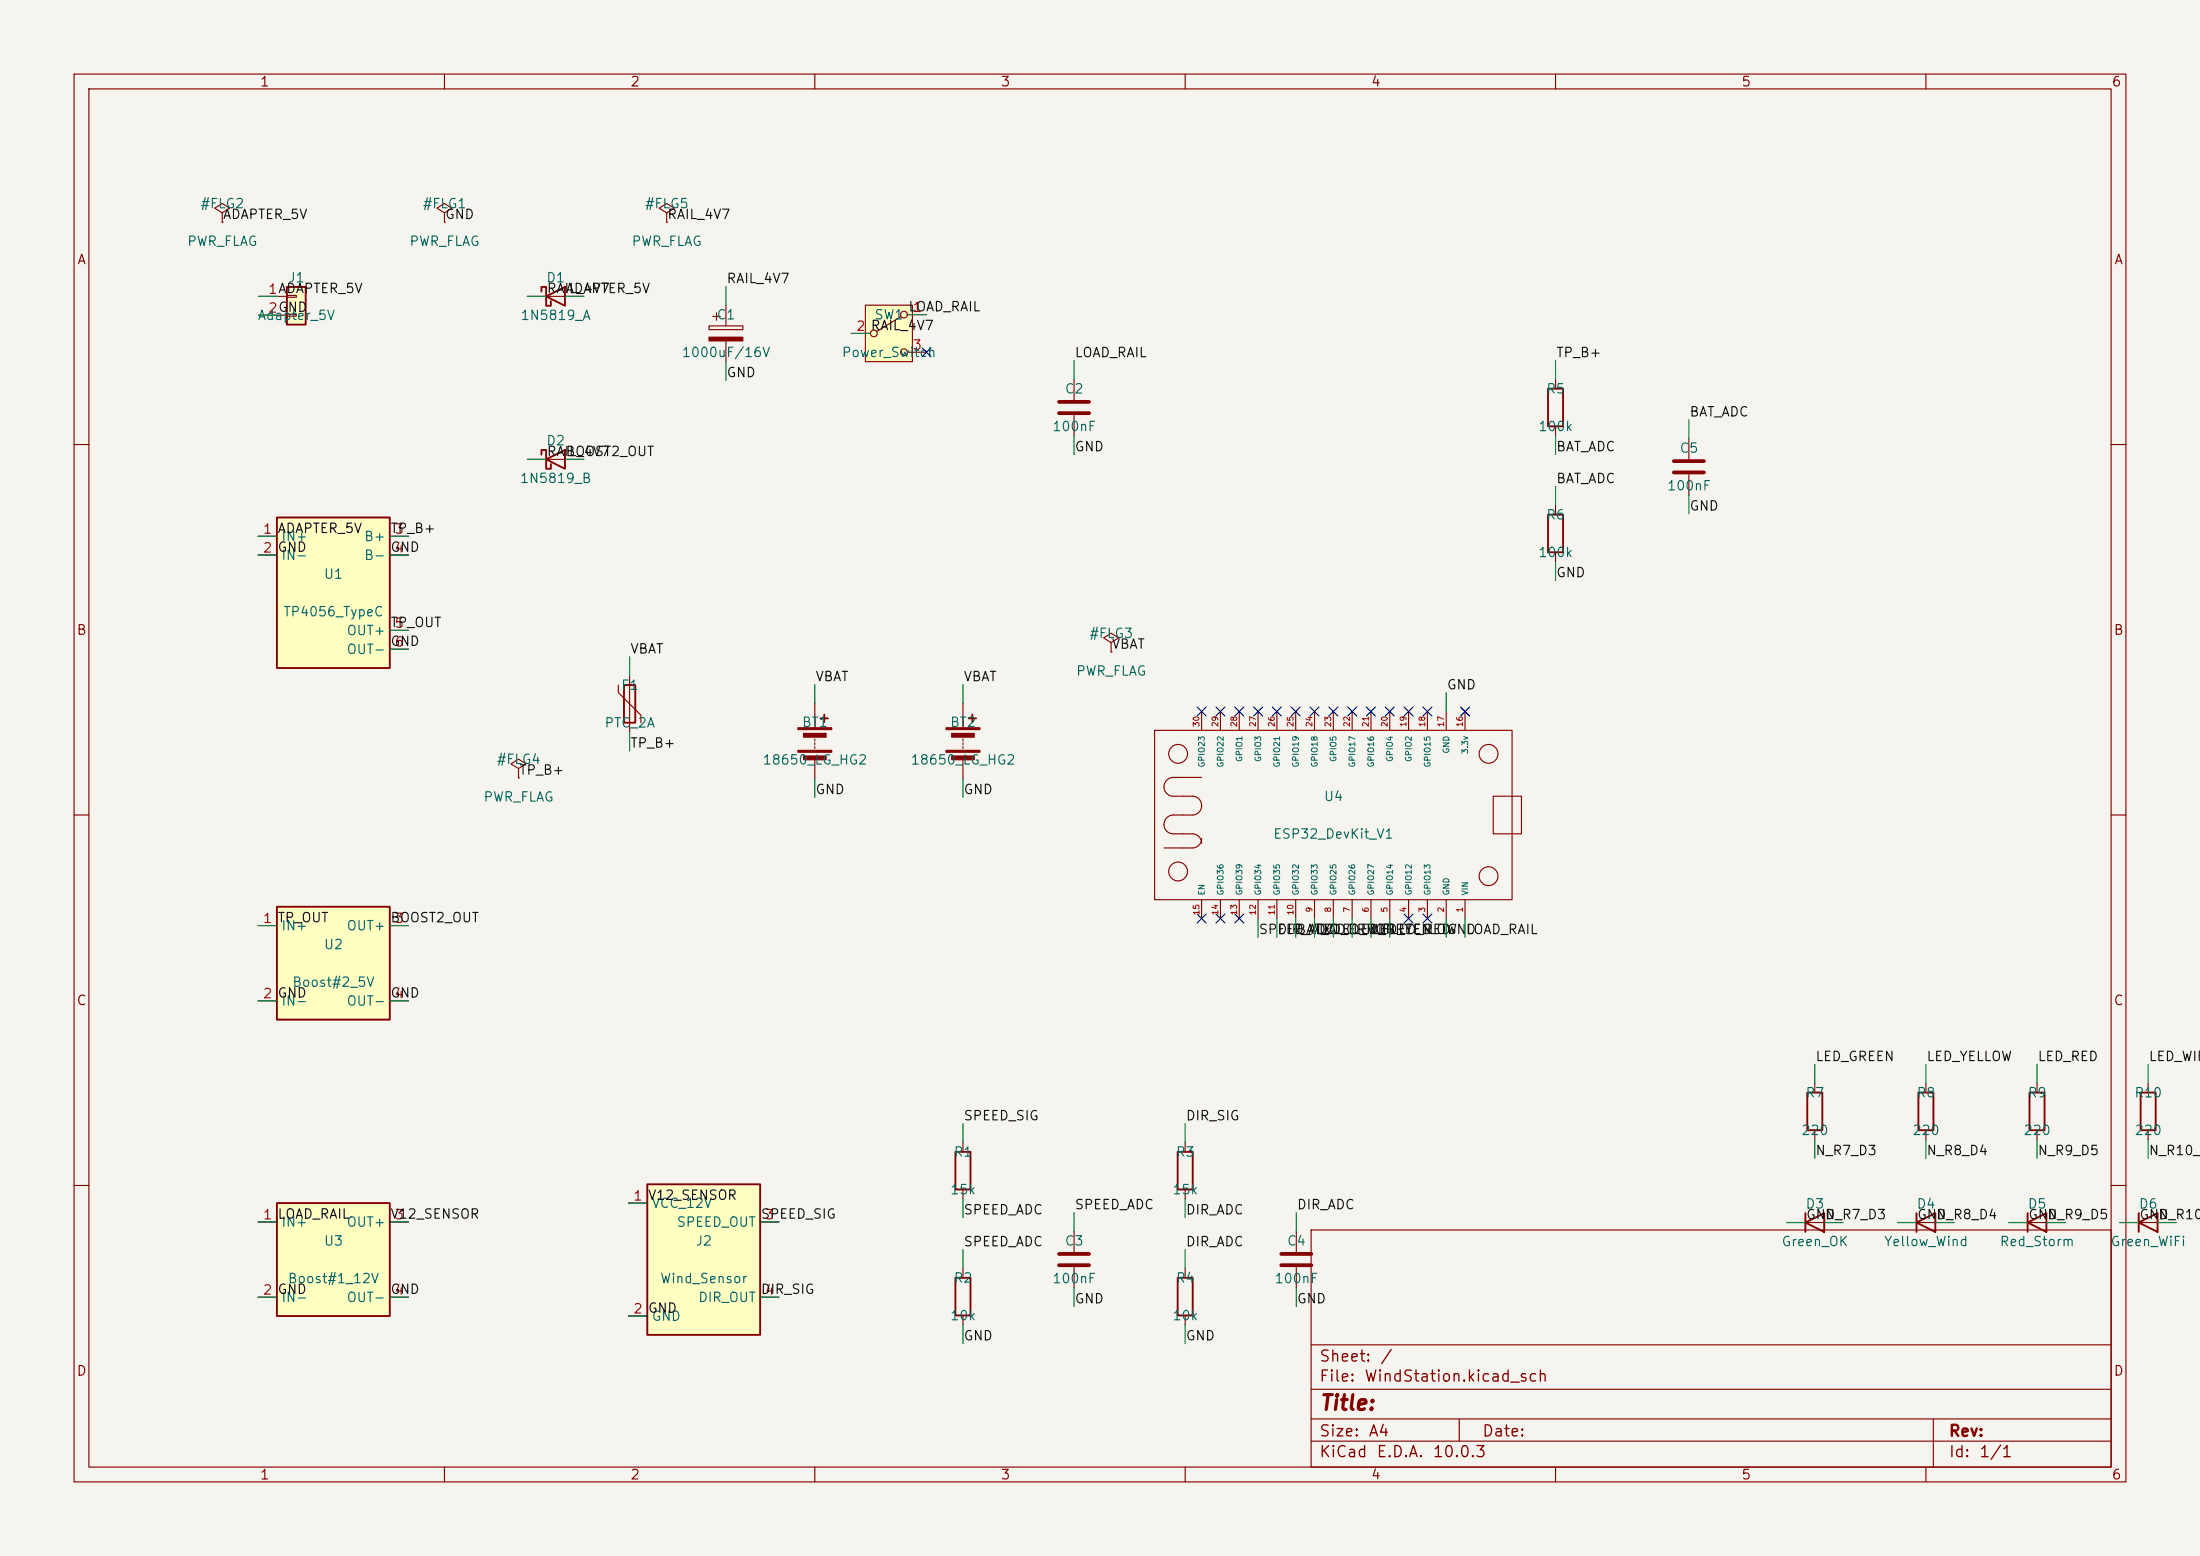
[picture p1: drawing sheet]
<svg xmlns="http://www.w3.org/2000/svg" width="297mm" height="210mm" viewBox="0 0 297 210" stroke-linecap="round" stroke-linejoin="round" font-family="sans-serif">
<path d="M0 0h297v210h-297z" fill="#f5f4ef" stroke="#f5f4ef" stroke-width=".14"/>
<g fill="none" stroke="#840000" stroke-width=".15">
<path d="M10 10h277v190h-277zM12 12h273v186h-273zM60 10v2M110 10v2M160 10v2M210 10v2M260 10v2M30 28.7l1-.6-1-.6-1 .6 1 .6v1.3M30 30h.1M10 60h2M285 60h2M10 110h2"/>
<path d="M285 110h2M10 160h2M177 166h108v32h-108zM285 160h2M60 198v2M110 198v2M160 198v2M177 194.5h108M177 191.5h108M177 187.5h108M177 181.5h108M197 191.5v3"/>
<path d="M210 198v2M260 198v2M261 191.5v6.5"/>
</g>
<path d="M116.8 41.2h6.4v7.6h-6.4z" fill="#ffffc2"/>
<g fill="none" stroke="#840000" stroke-width=".15">
<path d="M114.9 45h2.6M116.8 41.2h6.4v7.6h-6.4zM121.7 42.7l-3.4 2M122.5 42.5h2.6M122.5 47.5h2.6"/>
<circle cx="118" cy="45" r=".46"/>
<circle cx="122" cy="42.5" r=".46"/>
<circle cx="122" cy="47.5" r=".46"/>
</g>
<path d="M37.4 122.4h15.2v15.2h-15.2z" fill="#ffffc2"/>
<path d="M84.2 92.5h1.6v5h-1.6zM37.4 122.4h15.2v15.2h-15.2zM159 155.5h2v5h-2zM129 172.5h2v5h-2z" fill="none" stroke="#840000" stroke-width=".25"/>
<g fill="none" stroke="#840000" stroke-width=".15">
<path d="M90 28.7l1-.6-1-.6-1 .6 1 .6v1.3M90 30h.1M95.7 44h4.6v.5h-4.6zM96.2 42.7h1M96.7 42.2v1M98 41.2v2.8M98 46v2.8M145 51.2v2.8M145 56v2.8M83.5 92.5v1l3 3v1M85 91.2v7.6M70 103.7l1-.6-1-.6-1 .6 1 .6v1.3"/>
<path d="M70 105h.1M34.8 124.9h2.6M34.8 135.1h2.6M52.6 124.9h2.6M52.6 135.1h2.6M160 154.2v1.3M130 171.2v1.3M130 177.5v1.3M160 160.5v1.3"/>
</g>
<path d="M95.7 45.5h4.6v.5h-4.6z" fill="#840000" stroke="#840000" stroke-width=".15"/>
<path d="M143 54.2h4M143 55.8h4" fill="none" stroke="#840000" stroke-width=".51"/>
<path d="M38.7 38.7h2.6v5.1h-2.6z" fill="#ffffc2"/>
<path d="M38.7 38.7h2.6v5.1h-2.6zM159 172.5h2v5h-2z" fill="none" stroke="#840000" stroke-width=".25"/>
<path d="M38.7 39.9h1.3v.2h-1.3zM34.9 40h3.8M34.9 42.5h3.8M38.7 42.4h1.3v.3h-1.3zM160 171.2v1.3M160 177.5v1.3" fill="none" stroke="#840000" stroke-width=".15"/>
<path d="M37.4 162.4h15.2v15.2h-15.2z" fill="#ffffc2"/>
<path d="M73.1 61.4v-.7h.6v2.6h.7v-.7M73.7 62l2.6-1.3v2.6zM110.8 97h1M111.3 96.4v1.1M130.8 97h1M131.3 96.4v1.1M37.4 162.4h15.2v15.2h-15.2z" fill="none" stroke="#840000" stroke-width=".25"/>
<g fill="none" stroke="#840000" stroke-width=".15">
<path d="M60 28.7l1-.6-1-.6-1 .6 1 .6v1.3M60 30h.1M71.2 62h7.6M110 94.9v3.3M110 99.7v.3M130 94.9v3.3M130 99.7v.3M110 100.3v.2M110 100.8v.2M110 102.5v2.6M130 100.3v.2M130 100.8v.2"/>
<path d="M130 102.5v2.6M34.8 164.9h2.6M34.8 175.1h2.6M52.6 164.9h2.6M52.6 175.1h2.6M145 166.2v2.8M145 171v2.8"/>
</g>
<path d="M143 169.2h4M143 170.8h4" fill="none" stroke="#840000" stroke-width=".51"/>
<g fill="#840000" stroke="#840000" stroke-width=".15">
<path d="M107.7 98.2h4.6v.3h-4.6z"/>
<path d="M107.7 101.3h4.6v.2h-4.6z"/>
<path d="M108.5 99h3v.5h-3z"/>
<path d="M108.5 102h3v.5h-3z"/>
<path d="M127.7 98.2h4.6v.3h-4.6z"/>
<path d="M127.7 101.3h4.6v.2h-4.6z"/>
<path d="M128.5 99h3v.5h-3z"/>
<path d="M128.5 102h3v.5h-3z"/>
</g>
<path d="M37.4 69.8h15.2v20.4h-15.2z" fill="#ffffc2"/>
<path d="M37.4 69.8h15.2v20.4h-15.2zM129 155.5h2v5h-2z" fill="none" stroke="#840000" stroke-width=".25"/>
<path d="M34.8 72.4h2.6M34.8 74.9h2.6M52.6 72.4h2.6M52.6 74.9h2.6M52.6 85.1h2.6M52.6 87.6h2.6M130 154.2v1.3M130 160.5v1.3" fill="none" stroke="#840000" stroke-width=".15"/>
<path d="M87.4 159.8h15.2v20.4h-15.2z" fill="#ffffc2"/>
<g fill="none" stroke="#840000" stroke-width=".25">
<path d="M73.1 39.4v-.7h.6v2.6h.7v-.7M73.7 40l2.6-1.3v2.6zM209 52.5h2v5h-2zM209 69.5h2v5h-2zM87.4 159.8h15.2v20.4h-15.2zM244 147.5h2v5h-2zM259 147.5h2v5h-2zM274 147.5h2v5h-2zM289 147.5h2v5h-2zM243.7 165l2.6-1.3v2.6zM243.7 163.7v2.6M258.7 165l2.6-1.3v2.6z"/>
<path d="M258.7 163.7v2.6M273.7 165l2.6-1.3v2.6zM273.7 163.7v2.6M288.7 165l2.6-1.3v2.6zM288.7 163.7v2.6"/>
</g>
<g fill="none" stroke="#840000" stroke-width=".15">
<path d="M71.2 40h7.6M210 51.2v1.3M210 57.5v1.3M228 59.2v2.8M210 68.2v1.3M210 74.5v1.3M228 64v2.8M150 86.7l1-.6-1-.6-1 .6 1 .6v1.3M150 88h.1M155.9 98.6h48.2v22.8h-48.2zM162.2 96v2.6M164.8 96v2.6"/>
<path d="M167.3 96v2.6M169.8 96v2.6M172.4 96v2.6M174.9 96v2.6M177.5 96v2.6M180 96v2.6M182.5 96v2.6M185.1 96v2.6M187.6 96v2.6M190.2 96v2.6M192.7 96v2.6M195.2 96v2.6"/>
<path d="M197.8 96v2.6M157.1 106.2a1.28 1.28 0 0 0 1.3 1.3M158.4 107.5h2.6a1.27 1.27 0 0 1 1.2 1.2M158.4 112.5h1.3M159.7 112.5h1.3M161 112.5a1.27 1.27 0 0 1 1.2 1.3M162.2 104.9h-3.8a1.27 1.27 0 0 0-1.3 1.3M162.2 108.7a1.27 1.27 0 0 1-1.2 1.3h-2.6a1.27 1.27 0 0 0-1.3 1.3 1.27 1.27 0 0 0 1.3 1.2M162.2 113.2a1.27 1.27 0 0 1-1.2 1.3l-3.9-.1M201.6 107.5h3.8v5h-3.8zM162.2 121.4v2.6M164.8 121.4v2.6"/>
<path d="M167.3 121.4v2.6M169.8 121.4v2.6M172.4 121.4v2.6M174.9 121.4v2.6M177.5 121.4v2.6M180 121.4v2.6M182.5 121.4v2.6M185.1 121.4v2.6M187.6 121.4v2.6M190.2 121.4v2.6M192.7 121.4v2.6M195.2 121.4v2.6"/>
<path d="M197.8 121.4v2.6M245 146.2v1.3M245 152.5v1.3M260 146.2v1.3M260 152.5v1.3M275 146.2v1.3M275 152.5v1.3M290 146.2v1.3M290 152.5v1.3M84.8 162.4h2.6M84.8 177.6h2.6M102.6 164.9h2.6"/>
<path d="M102.6 175.1h2.6M175 166.2v2.8M175 171v2.8M241.2 165h7.6M256.2 165h7.6M271.2 165h7.6M286.2 165h7.6"/>
<circle cx="159" cy="101.7" r="1.27"/>
<circle cx="159" cy="117.6" r="1.27"/>
<circle cx="201" cy="101.7" r="1.27"/>
<circle cx="201" cy="118.3" r="1.27"/>
</g>
<path d="M226 62.2h4M226 63.8h4M173 169.2h4M173 170.8h4" fill="none" stroke="#840000" stroke-width=".51"/>
<g fill="none" stroke="#009600" stroke-width=".15">
<path d="M98 38.7v2.5M34.9 40h2.6M34.9 42.5h2.6M71.2 40h2.5M76.3 40h2.5M98 48.8v2.6M114.9 45h2.6M122.5 42.5h2.6M145 48.7v2.5M145 58.8v2.6M210 48.7v2.5M210 58.8v2.6"/>
<path d="M228 56.7v2.5M34.8 74.9h2.6M34.8 72.4h2.6M52.6 74.9h2.6M52.6 72.4h2.6M71.2 62h2.5M76.3 62h2.5M210 65.7v2.5M210 75.8v2.6M228 66.8v2.6M52.6 87.6h2.6M52.6 85.1h2.6"/>
<path d="M85 88.7v2.5M85 98.8v2.6M110 92.4v2.5M130 92.4v2.5M195.2 93.5v2.5M110 105.1v2.5M130 105.1v2.5M34.8 135.1h2.6M34.8 124.9h2.6M52.6 135.1h2.6M52.6 124.9h2.6M169.8 124v2.5"/>
<path d="M172.4 124v2.5M174.9 124v2.5M177.5 124v2.5M180 124v2.5M182.5 124v2.5M185.1 124v2.5M187.6 124v2.5M195.2 124v2.5M197.8 124v2.5M130 151.7v2.5M160 151.7v2.5M245 143.7v2.5"/>
<path d="M245 153.8v2.6M260 143.7v2.5M260 153.8v2.6M275 143.7v2.5M275 153.8v2.6M290 143.7v2.5M290 153.8v2.6M34.8 164.9h2.6M34.8 175.1h2.6M52.6 164.9h2.6M52.6 175.1h2.6M84.8 177.6h2.6"/>
<path d="M84.8 162.4h2.6M102.6 164.9h2.6M102.6 175.1h2.6M130 161.8v2.6M130 168.7v2.5M130 178.8v2.6M145 163.7v2.5M145 173.8v2.6M160 161.8v2.6M160 168.7v2.5M160 178.8v2.6M175 163.7v2.5"/>
<path d="M175 173.8v2.6M241.2 165h2.5M246.3 165h2.5M256.2 165h2.5M261.3 165h2.5M271.2 165h2.5M276.3 165h2.5M286.2 165h2.5M291.3 165h2.5"/>
</g>
<g fill="none" stroke="#000084" stroke-width=".15">
<path d="M124.5 46.9l1.2 1.2M125.7 46.9l-1.2 1.2M161.6 95.4l1.2 1.2M162.8 95.4l-1.2 1.2M164.2 95.4l1.2 1.2M165.4 95.4l-1.2 1.2M166.7 95.4l1.2 1.2M167.9 95.4l-1.2 1.2M169.2 95.4l1.2 1.2M170.4 95.4l-1.2 1.2M171.8 95.4l1.2 1.2M173 95.4l-1.2 1.2"/>
<path d="M174.3 95.4l1.2 1.2M175.5 95.4l-1.2 1.2M176.9 95.4l1.2 1.2M178.1 95.4l-1.2 1.2M179.4 95.4l1.2 1.2M180.6 95.4l-1.2 1.2M181.9 95.4l1.2 1.2M183.1 95.4l-1.2 1.2M184.5 95.4l1.2 1.2M185.7 95.4l-1.2 1.2M187 95.4l1.2 1.2M188.2 95.4l-1.2 1.2"/>
<path d="M189.6 95.4l1.2 1.2M190.8 95.4l-1.2 1.2M192.1 95.4l1.2 1.2M193.3 95.4l-1.2 1.2M197.2 95.4l1.2 1.2M198.4 95.4l-1.2 1.2M161.6 123.4l1.2 1.2M162.8 123.4l-1.2 1.2M164.2 123.4l1.2 1.2M165.4 123.4l-1.2 1.2M166.7 123.4l1.2 1.2M167.9 123.4l-1.2 1.2"/>
<path d="M189.6 123.4l1.2 1.2M190.8 123.4l-1.2 1.2M192.1 123.4l1.2 1.2M193.3 123.4l-1.2 1.2"/>
</g>
<text font-size="2" fill="#840000" x="178" y="190.8">Title:</text>
<g font-size="1.5" fill="#840000">
<text x="178" y="184.2">Sheet:</text>
<text x="186.2" y="184.2">/</text>
<text x="178" y="186.9">File:</text>
<text x="184.1" y="186.9">WindStation.kicad_sch</text>
<text x="178" y="197.1">KiCad</text>
<text x="178" y="194.3">Size:</text>
<text x="184.7" y="194.3">A4</text>
<text x="185.7" y="197.1">E.D.A.</text>
<text x="193.3" y="197.1">10.0.3</text>
<text x="200" y="194.3">Date:</text>
<text x="263" y="194.3">Rev:</text>
<text x="263" y="197.1">Id:</text>
<text x="267.1" y="197.1">1/1</text>
</g>
<g font-size="1.3" fill="#840000">
<text x="35" y="12">1</text>
<text x="85" y="12">2</text>
<text x="135" y="12">3</text>
<text x="185" y="12">4</text>
<text x="235" y="12">5</text>
<text x="285" y="12">6</text>
<text x="10.3" y="36">A</text>
<text x="285.3" y="36">A</text>
<text x="10.3" y="86">B</text>
<text x="285.3" y="86">B</text>
<text x="10.3" y="136">C</text>
<text x="285.3" y="136">C</text>
<text x="10.3" y="186">D</text>
<text x="285.3" y="186">D</text>
<text x="35" y="200">1</text>
<text x="85" y="200">2</text>
<text x="135" y="200">3</text>
<text x="185" y="200">4</text>
<text x="235" y="200">5</text>
<text x="285" y="200">6</text>
</g>
<g font-size="1.3" fill="#006464">
<text x="27" y="28.4">#FLG2</text>
<text x="57" y="28.4">#FLG1</text>
<text x="87" y="28.4">#FLG5</text>
<text x="25.2" y="33.5">PWR_FLAG</text>
<text x="55.2" y="33.5">PWR_FLAG</text>
<text x="85.2" y="33.5">PWR_FLAG</text>
<text x="38.8" y="38.4">J1</text>
<text x="73.7" y="38.4">D1</text>
<text x="34.7" y="43.5">Adapter_5V</text>
<text x="70.2" y="43.5">1N5819_A</text>
<text x="96.7" y="43.4">C1</text>
<text x="118" y="43.4">SW1</text>
<text x="91.9" y="48.5">1000uF/16V</text>
<text x="113.5" y="48.5">Power_Switch</text>
<text x="143.7" y="53.4">C2</text>
<text x="208.7" y="53.4">R5</text>
<text x="142" y="58.5">100nF</text>
<text x="207.6" y="58.5">100k</text>
<text x="70.1" y="65.5">1N5819_B</text>
<text x="73.7" y="60.4">D2</text>
<text x="226.7" y="61.4">C5</text>
<text x="208.7" y="70.4">R6</text>
<text x="225" y="66.5">100nF</text>
<text x="37.9" y="73.4">IN+</text>
<text x="37.9" y="75.9">IN-</text>
<text x="49.1" y="73.4">B+</text>
<text x="49.1" y="75.9">B-</text>
<text x="207.6" y="75.5">100k</text>
<text x="38.2" y="83.5">TP4056_TypeC</text>
<text x="43.6" y="78.4">U1</text>
<text x="46.7" y="86.1">OUT+</text>
<text x="46.7" y="88.6">OUT-</text>
<text x="147" y="86.4">#FLG3</text>
<text x="83.7" y="93.4">F1</text>
<text x="145.2" y="91.5">PWR_FLAG</text>
<text x="81.5" y="98.5">PTC_2A</text>
<text x="108.2" y="98.4">BT1</text>
<text x="128.2" y="98.4">BT2</text>
<text x="67" y="103.4">#FLG4</text>
<text x="102.9" y="103.5">18650_LG_HG2</text>
<text x="122.9" y="103.5">18650_LG_HG2</text>
<text x="65.2" y="108.5">PWR_FLAG</text>
<text x="171.8" y="113.5">ESP32_DevKit_V1</text>
<text x="178.6" y="108.4">U4</text>
<text x="37.9" y="125.9">IN+</text>
<text x="46.7" y="125.9">OUT+</text>
<text x="43.6" y="128.4">U2</text>
<text x="37.9" y="136.1">IN-</text>
<text x="39.4" y="133.5">Boost#2_5V</text>
<text x="46.7" y="136.1">OUT-</text>
<text x="243.7" y="148.4">R7</text>
<text x="258.7" y="148.4">R8</text>
<text x="273.7" y="148.4">R9</text>
<text x="288.1" y="148.4">R10</text>
<text x="243.1" y="153.5">220</text>
<text x="258.1" y="153.5">220</text>
<text x="273.1" y="153.5">220</text>
<text x="288.1" y="153.5">220</text>
<text x="128.2" y="161.5">15k</text>
<text x="128.7" y="156.4">R1</text>
<text x="158.2" y="161.5">15k</text>
<text x="158.7" y="156.4">R3</text>
<text x="37.9" y="165.9">IN+</text>
<text x="46.7" y="165.9">OUT+</text>
<text x="87.9" y="163.4">VCC_12V</text>
<text x="91.3" y="165.9">SPEED_OUT</text>
<text x="243.7" y="163.4">D3</text>
<text x="258.7" y="163.4">D4</text>
<text x="273.7" y="163.4">D5</text>
<text x="288.7" y="163.4">D6</text>
<text x="38.8" y="173.5">Boost#1_12V</text>
<text x="43.6" y="168.4">U3</text>
<text x="89" y="173.5">Wind_Sensor</text>
<text x="93.8" y="168.4">J2</text>
<text x="128.7" y="173.4">R2</text>
<text x="142" y="173.5">100nF</text>
<text x="143.7" y="168.4">C3</text>
<text x="158.7" y="173.4">R4</text>
<text x="172" y="173.5">100nF</text>
<text x="173.7" y="168.4">C4</text>
<text x="240.4" y="168.5">Green_OK</text>
<text x="254.2" y="168.5">Yellow_Wind</text>
<text x="269.9" y="168.5">Red_Storm</text>
<text x="284.8" y="168.5">Green_WiFi</text>
<text x="37.9" y="176.1">IN-</text>
<text x="46.7" y="176.1">OUT-</text>
<text x="87.9" y="178.6">GND</text>
<text x="94.2" y="176.1">DIR_OUT</text>
<text x="128.2" y="178.5">10k</text>
<text x="158.2" y="178.5">10k</text>
</g>
<g font-size="1.3" fill="#0f0f0f">
<text x="30" y="29.9">ADAPTER_5V</text>
<text x="60" y="29.9">GND</text>
<text x="90" y="29.9">RAIL_4V7</text>
<text x="73.7" y="39.9">RAIL_4V7</text>
<text x="76.3" y="39.9">ADAPTER_5V</text>
<text x="98" y="38.5">RAIL_4V7</text>
<text x="117.5" y="44.9">RAIL_4V7</text>
<text x="122.5" y="42.3">LOAD_RAIL</text>
<text x="98" y="51.2">GND</text>
<text x="145" y="48.5">LOAD_RAIL</text>
<text x="210" y="48.5">TP_B+</text>
<text x="228" y="56.5">BAT_ADC</text>
<text x="73.7" y="61.9">RAIL_4V7</text>
<text x="76.3" y="61.9">BOOST2_OUT</text>
<text x="145" y="61.2">GND</text>
<text x="210" y="61.2">BAT_ADC</text>
<text x="210" y="65.5">BAT_ADC</text>
<text x="228" y="69.2">GND</text>
<text x="37.4" y="74.8">GND</text>
<text x="37.4" y="72.3">ADAPTER_5V</text>
<text x="52.6" y="74.8">GND</text>
<text x="52.6" y="72.3">TP_B+</text>
<text x="210" y="78.2">GND</text>
<text x="52.6" y="87.5">GND</text>
<text x="52.6" y="85">TP_OUT</text>
<text x="85" y="88.5">VBAT</text>
<text x="150" y="87.9">VBAT</text>
<text x="110" y="92.3">VBAT</text>
<text x="130" y="92.3">VBAT</text>
<text x="195.2" y="93.4">GND</text>
<text x="85" y="101.2">TP_B+</text>
<text x="70" y="104.9">TP_B+</text>
<text x="110" y="107.5">GND</text>
<text x="130" y="107.5">GND</text>
<text x="37.4" y="124.8">TP_OUT</text>
<text x="52.6" y="124.8">BOOST2_OUT</text>
<text x="169.8" y="126.4">SPEED_ADC</text>
<text x="172.4" y="126.4">DIR_ADC</text>
<text x="174.9" y="126.4">BAT_ADCLED_GREEN</text>
<text x="177.5" y="126.4">LED_ERROR</text>
<text x="180" y="126.4">LED_WIFI</text>
<text x="185.1" y="126.4">LED_YELLOW</text>
<text x="187.6" y="126.4">LED_RED</text>
<text x="195.2" y="126.4">GND</text>
<text x="197.8" y="126.4">LOAD_RAIL</text>
<text x="37.4" y="135">GND</text>
<text x="52.6" y="135">GND</text>
<text x="245" y="143.5">LED_GREEN</text>
<text x="260" y="143.5">LED_YELLOW</text>
<text x="275" y="143.5">LED_RED</text>
<text x="290" y="143.5">LED_WIFI</text>
<text x="130" y="151.5">SPEED_SIG</text>
<text x="160" y="151.5">DIR_SIG</text>
<text x="245" y="156.2">N_R7_D3</text>
<text x="260" y="156.2">N_R8_D4</text>
<text x="275" y="156.2">N_R9_D5</text>
<text x="290" y="156.2">N_R10_D</text>
<text x="37.4" y="164.8">LOAD_RAIL</text>
<text x="52.6" y="164.8">V12_SENSOR</text>
<text x="102.6" y="164.8">SPEED_SIG</text>
<text x="130" y="164.2">SPEED_ADC</text>
<text x="145" y="163.5">SPEED_ADC</text>
<text x="160" y="164.2">DIR_ADC</text>
<text x="175" y="163.5">DIR_ADC</text>
<text x="243.7" y="164.9">GND</text>
<text x="246.3" y="164.9">N_R7_D3</text>
<text x="258.7" y="164.9">GND</text>
<text x="261.3" y="164.9">N_R8_D4</text>
<text x="273.7" y="164.9">GND</text>
<text x="276.3" y="164.9">N_R9_D5</text>
<text x="288.7" y="164.9">GND</text>
<text x="291.3" y="164.9">N_R10_</text>
<text x="130" y="168.5">SPEED_ADC</text>
<text x="160" y="168.5">DIR_ADC</text>
<text x="37.4" y="175">GND</text>
<text x="52.6" y="175">GND</text>
<text x="102.6" y="175">DIR_SIG</text>
<text x="145" y="176.2">GND</text>
<text x="175" y="176.2">GND</text>
<text x="130" y="181.2">GND</text>
<text x="160" y="181.2">GND</text>
</g>
<g font-size="1.3" fill="#a90000">
<text x="36.1" y="40">1ADAPTER_5V</text>
<text x="36.1" y="42.5">2GND</text>
<text x="115.5" y="45">2</text>
<text x="123.1" y="42.4">1</text>
<text x="123.1" y="47.5">3</text>
<text x="35.4" y="72.4">1</text>
<text x="35.4" y="74.9">2</text>
<text x="53.2" y="72.4">3</text>
<text x="53.2" y="74.9">4</text>
<text x="53.2" y="85.1">5</text>
<text x="53.2" y="87.6">6</text>
<text x="35.4" y="124.9">1</text>
<text x="53.2" y="124.9">3</text>
<text x="35.4" y="135.1">2</text>
<text x="53.2" y="135.1">4</text>
<text x="35.4" y="164.9">1</text>
<text x="53.2" y="164.9">3</text>
<text x="85.4" y="162.4">1 V12_SENSOR</text>
<text x="103.2" y="164.9">3</text>
<text x="35.4" y="175.1">2</text>
<text x="53.2" y="175.1">4</text>
<text x="85.4" y="177.6">2 GND</text>
<text x="103.2" y="175.1">4</text>
</g>
<g font-size=".8" fill="#a90000">
<text x="162.1" y="98.2" transform="rotate(-90 162.1 98.2)">30</text>
<text x="164.6" y="98.2" transform="rotate(-90 164.6 98.2)">29</text>
<text x="167.2" y="98.2" transform="rotate(-90 167.2 98.2)">28</text>
<text x="169.7" y="98.2" transform="rotate(-90 169.7 98.2)">27</text>
<text x="172.3" y="98.2" transform="rotate(-90 172.3 98.2)">26</text>
<text x="174.8" y="98.2" transform="rotate(-90 174.8 98.2)">25</text>
<text x="177.3" y="98.2" transform="rotate(-90 177.3 98.2)">24</text>
<text x="179.9" y="98.2" transform="rotate(-90 179.9 98.2)">23</text>
<text x="182.4" y="98.2" transform="rotate(-90 182.4 98.2)">22</text>
<text x="185" y="98.2" transform="rotate(-90 185 98.2)">21</text>
<text x="187.5" y="98.2" transform="rotate(-90 187.5 98.2)">20</text>
<text x="190" y="98.2" transform="rotate(-90 190 98.2)">19</text>
<text x="192.6" y="98.2" transform="rotate(-90 192.6 98.2)">18</text>
<text x="195.1" y="98.2" transform="rotate(-90 195.1 98.2)">17</text>
<text x="197.7" y="98.2" transform="rotate(-90 197.7 98.2)">16</text>
<text x="162.1" y="123.6" transform="rotate(-90 162.1 123.6)">15</text>
<text x="164.6" y="123.6" transform="rotate(-90 164.6 123.6)">14</text>
<text x="167.2" y="123.6" transform="rotate(-90 167.2 123.6)">13</text>
<text x="169.7" y="123.6" transform="rotate(-90 169.7 123.6)">12</text>
<text x="172.3" y="123.6" transform="rotate(-90 172.3 123.6)">11</text>
<text x="174.8" y="123.6" transform="rotate(-90 174.8 123.6)">10</text>
<text x="177.3" y="123.2" transform="rotate(-90 177.3 123.2)">9</text>
<text x="179.9" y="123.2" transform="rotate(-90 179.9 123.2)">8</text>
<text x="182.4" y="123.2" transform="rotate(-90 182.4 123.2)">7</text>
<text x="185" y="123.2" transform="rotate(-90 185 123.2)">6</text>
<text x="187.5" y="123.2" transform="rotate(-90 187.5 123.2)">5</text>
<text x="190" y="123.2" transform="rotate(-90 190 123.2)">4</text>
<text x="192.6" y="123.2" transform="rotate(-90 192.6 123.2)">3</text>
<text x="195.1" y="123.2" transform="rotate(-90 195.1 123.2)">2</text>
<text x="197.7" y="123.2" transform="rotate(-90 197.7 123.2)">1</text>
</g>
<g font-size=".8" fill="#006464">
<text x="195.8" y="101.8" transform="rotate(-90 195.8 101.8)">GND</text>
<text x="198.4" y="101.9" transform="rotate(-90 198.4 101.9)">3.3v</text>
<text x="162.8" y="103.7" transform="rotate(-90 162.8 103.7)">GPIO23</text>
<text x="165.4" y="103.7" transform="rotate(-90 165.4 103.7)">GPIO22</text>
<text x="167.9" y="102.9" transform="rotate(-90 167.9 102.9)">GPIO1</text>
<text x="170.4" y="102.9" transform="rotate(-90 170.4 102.9)">GPIO3</text>
<text x="173" y="103.7" transform="rotate(-90 173 103.7)">GPIO21</text>
<text x="175.5" y="103.7" transform="rotate(-90 175.5 103.7)">GPIO19</text>
<text x="178.1" y="103.7" transform="rotate(-90 178.1 103.7)">GPIO18</text>
<text x="180.6" y="102.9" transform="rotate(-90 180.6 102.9)">GPIO5</text>
<text x="183.1" y="103.7" transform="rotate(-90 183.1 103.7)">GPIO17</text>
<text x="185.7" y="103.7" transform="rotate(-90 185.7 103.7)">GPIO16</text>
<text x="188.2" y="102.9" transform="rotate(-90 188.2 102.9)">GPIO4</text>
<text x="190.8" y="102.9" transform="rotate(-90 190.8 102.9)">GPIO2</text>
<text x="193.3" y="103.7" transform="rotate(-90 193.3 103.7)">GPIO15</text>
<text x="162.8" y="120.9" transform="rotate(-90 162.8 120.9)">EN</text>
<text x="165.4" y="120.9" transform="rotate(-90 165.4 120.9)">GPIO36</text>
<text x="167.9" y="120.9" transform="rotate(-90 167.9 120.9)">GPIO39</text>
<text x="170.4" y="120.9" transform="rotate(-90 170.4 120.9)">GPIO34</text>
<text x="173" y="120.9" transform="rotate(-90 173 120.9)">GPIO35</text>
<text x="175.5" y="120.9" transform="rotate(-90 175.5 120.9)">GPIO32</text>
<text x="178.1" y="120.9" transform="rotate(-90 178.1 120.9)">GPIO33</text>
<text x="180.6" y="120.9" transform="rotate(-90 180.6 120.9)">GPIO25</text>
<text x="183.1" y="120.9" transform="rotate(-90 183.1 120.9)">GPIO26</text>
<text x="185.7" y="120.9" transform="rotate(-90 185.7 120.9)">GPIO27</text>
<text x="188.2" y="120.9" transform="rotate(-90 188.2 120.9)">GPIO14</text>
<text x="190.8" y="120.9" transform="rotate(-90 190.8 120.9)">GPIO12</text>
<text x="193.3" y="120.9" transform="rotate(-90 193.3 120.9)">GPIO13</text>
<text x="195.8" y="120.9" transform="rotate(-90 195.8 120.9)">GND</text>
<text x="198.4" y="120.9" transform="rotate(-90 198.4 120.9)">VIN</text>
</g>
</svg>
